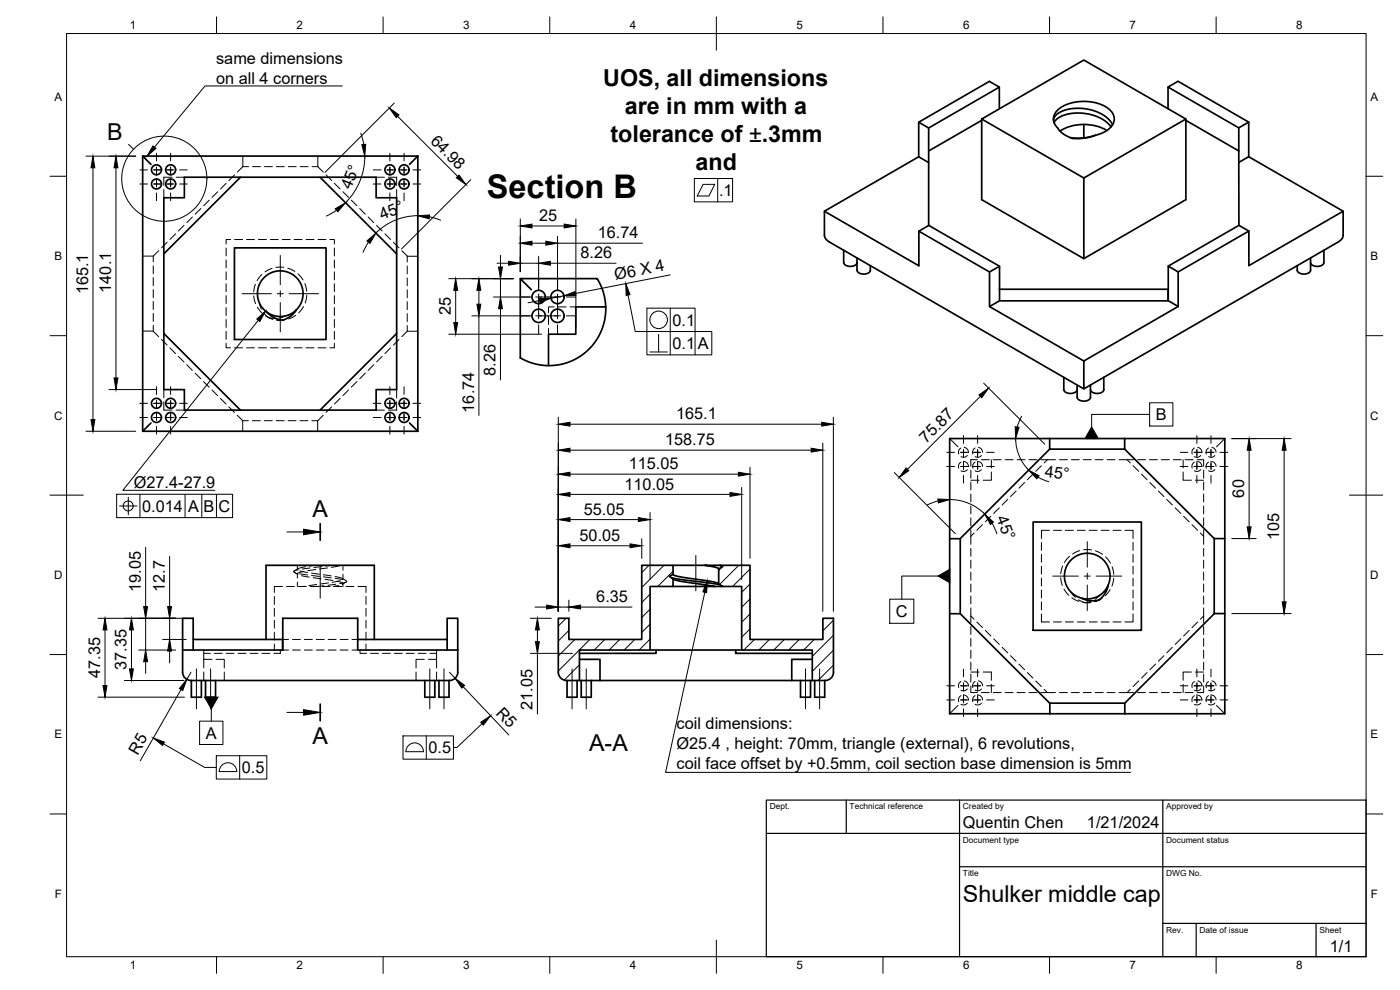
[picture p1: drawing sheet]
<svg xmlns="http://www.w3.org/2000/svg" width="420mm" height="297mm" viewBox="0 0 420 297" stroke-linecap="round" stroke-linejoin="round" font-family="sans-serif">
<!-- layer: Hidden -->
<g fill="none" stroke="#000" stroke-width=".3">
<path d="M49.2 56.9v2.4M51.6 53.2h-2.4v2.5M52.9 53.2h2.4M65.3 57.5l-1.7 1.7M67.9 55l-1.7 1.7M70.4 52.5l-1.7 1.7M72.9 50l-1.7 1.6M72.9 50h1.7M72.9 46.8v3.2M75.8 50h2.4M79.4 50h2.3M82.9 50h2.4"/>
<path d="M86.5 50h2.4M90.1 50h2.4M93.7 50h1.7M95.4 46.8v3.2M95.4 50l1.6 1.6M97.9 52.5l1.6 1.7M100.4 55l1.7 1.7M102.9 57.5l1.7 1.7M112.9 53.2h2.5M116.6 53.2h2.4v2.5M119 56.9v2.4M42.8 76.8h3.2"/>
<path d="M46 76.8v1.8M46 79.7v2.4M47.6 75.2l-1.6 1.6M50.2 72.7l-1.7 1.7M52.7 70.2l-1.7 1.6M55.2 67.6l-1.7 1.7M57.7 65.1l-1.6 1.7M60.3 62.6l-1.7 1.7M62.8 60.1l-1.7 1.6M67.9 74.4v2.4M67.9 78v2.4M69.2 71.9h-1.3v1.3"/>
<path d="M70.4 71.9h2.4M74 71.9h2.4M77.6 71.9h2.3M81.1 71.9h2.4M84.7 71.9h2.4M88.3 71.9h2.4M91.8 71.9h2.4M95.4 71.9h2.4M99 71.9h1.4v1.3M100.4 74.4v2.4M100.4 78v2.4M105.4 60.1l1.7 1.6"/>
<path d="M107.9 62.6l1.7 1.7M110.5 65.1l1.7 1.7M113 67.6l1.7 1.7M115.5 70.2l1.7 1.6M118.1 72.7l1.6 1.7M120.6 75.2l1.6 1.7h3.2M122.2 76.9v1.7M122.2 79.8v2.4M42.8 99.3h3.2l1.6 1.7M46 83.3v2.4M46 86.9v2.4M46 90.5v2.3"/>
<path d="M46 94.1v2.3M46 97.6v1.7M67.9 81.6v2.4M67.9 85.1v2.4M67.9 88.7v2.4M67.9 92.3v2.4M67.9 95.8v2.4M67.9 99.4v2.4M76.2 88.8l.5 2.3M76.6 85.3l-.5 2.3M77.2 92.2l1.5 1.8M77.8 90.8l.7 2"/>
<path d="M78.6 82.3l-1.4 1.9M79.1 93.8l1.4 1.4M79.7 94.7l2.1 1M80.5 95.2l1.4 .6M80.5 95.2l2.1 .3M81.7 80.5l-2.2 1.1M83 96l1.8 .1M85.2 80.2h-2.4M85.4 96h-2.3M85.7 94.8l-1.9 .6M86.4 80.5l2.1 1M88.7 94.6l-2.1 1.1"/>
<path d="M89.5 82.2l1.5 1.8M91.1 92l-1.5 1.9M91.5 85.1l.6 2.3M92.1 88.6l-.5 2.3M100.4 81.6v2.4M100.4 85.1v2.4M100.4 88.7v2.4M100.4 92.3v2.4M100.4 95.8v2.4M100.4 99.4v2.4M122.2 83.4v2.4M122.2 86.9v2.4"/>
<path d="M122.2 90.5v2.4M122.2 94.1v2.4M122.2 97.7v1.7M122.2 99.4h3.2M122.2 99.4l-1.6 1.6M164.6 95v2.4M164.6 98.6v1.7M166.3 92.1h-1.7v1.7M167.5 92.1h2.4M171.1 92.1h1.7M48.5 101.9l1.6 1.6M49.2 116.9v2.5"/>
<path d="M51 104.4l1.7 1.7M53.5 106.9l1.7 1.7M56 109.4l1.7 1.7M58.6 112l1.7 1.7M61.1 114.5l1.7 1.7M63.6 117l1.7 1.7M66.1 119.5l1.7 1.7M67.9 103v1.4h1.3M70.4 104.4h2.4M74 104.4h2.4M77.6 104.4h2.3M81.1 104.4h2.4"/>
<path d="M84.7 104.4h2.4M88.3 104.4h2.4M91.8 104.4h2.4M95.4 104.4h2.4M100.4 103v1.4h-1.4M102.1 119.5l-1.7 1.7M104.6 117l-1.7 1.7M107.1 114.5l-1.7 1.7M109.6 112l-1.7 1.7M112.2 109.4l-1.7 1.7M114.7 106.9l-1.7 1.7M117.2 104.4l-1.7 1.7"/>
<path d="M119 116.9v2.5M119.7 101.9l-1.6 1.6M49.2 120.6v2.4h2.4M52.9 123h2.4M68.7 122.1l1.7 1.6M71.2 124.6l1.6 1.6M72.8 126.2h1.7M72.8 126.2v3.2M75.7 126.2h2.4M79.3 126.2h2.4M82.9 126.2h2.4M86.5 126.2h2.3"/>
<path d="M90 126.2h2.4M93.6 126.2h1.7M95.4 126.2l-.1 3.2M97 124.6l-1.6 1.6M99.5 122.1l-1.6 1.6M112.9 123h2.5M119 120.6v2.4h-2.4M285 131.6l2.5 2.5M288.4 134.4a1.46 1.46 0 0 0-.7 1.8M288.4 138.6a1.48 1.48 0 0 0-.7 1.9M289.4 134.2a1.48 1.48 0 0 1 1.2 1.5M289.4 138.5a1.52 1.52 0 0 1 1.2 1.5"/>
<path d="M290.3 136.7a1.51 1.51 0 0 1-1.9 .3M292.6 134.4a1.53 1.53 0 0 0-.6 1.8M292.6 138.6a1.55 1.55 0 0 0-.6 1.9M293.3 137.9h-1.9v2M293.6 134.2a1.48 1.48 0 0 1 1.3 1.5M293.6 138.5a1.52 1.52 0 0 1 1.3 1.5M294.5 137.9h2.4M294.5 136.7a1.49 1.49 0 0 1-1.8 .3M297.5 137.9v2.5M298.1 137.9h2.4M301.7 137.9h2.3M305.2 137.9h2.4"/>
<path d="M308.8 137.9h2.4M312.4 137.9h4.4M312.5 139.7l-1.6 1.7M314.3 137.9l-.9 1M318 137.9h2.3M321.5 137.9h2.4M325.1 137.9h2.4M328.7 137.9h2.4M332.3 137.9h2.3M335.8 137.9h4.4M338.2 137.9l1 1M340.1 139.7l1.6 1.7"/>
<path d="M341.4 137.9h2.4M345 137.9h2.3M348.6 137.9h2.3M352.1 137.9h2.4M355.1 137.9v2.5M355.7 137.9h2.4M358.5 134.4a1.46 1.46 0 0 0-.7 1.8M358.5 138.6a1.48 1.48 0 0 0-.7 1.9M359.3 137.9h1.9v2M359.5 134.2a1.43 1.43 0 0 1 1.2 1.5M359.5 138.5a1.47 1.47 0 0 1 1.2 1.5M360.4 136.7a1.51 1.51 0 0 1-1.9 .3"/>
<path d="M362.7 138.6a1.5 1.5 0 0 0-.6 1.9M362.7 134.4a1.48 1.48 0 0 0-.6 1.8M363.7 138.5a1.52 1.52 0 0 1 1.3 1.5M363.7 134.2a1.48 1.48 0 0 1 1.3 1.5M364.6 136.7a1.47 1.47 0 0 1-1.9 .3M367.6 131.6l-2.5 2.5M290.3 140.9a1.47 1.47 0 0 1-1.9 .4M291.4 141.1v2.4M291.4 144.7v2.3M291.4 148.2v2.4M291.4 151.8v2.4M291.4 155.4v2.4"/>
<path d="M291.4 158.9v4.4M291.4 144.1h2.4M292.3 159.9l-.9 1M294.5 140.9a1.45 1.45 0 0 1-1.8 .4M294.9 157.4l-1.7 1.7M297.4 154.9l-1.7 1.7M297.5 141.6v2.5h-2.5M299.9 152.4l-1.7 1.7M302.4 149.8l-1.6 1.7M304.9 147.3l-1.6 1.7M307.5 144.8l-1.7 1.7M310 142.3l-1.7 1.6"/>
<path d="M315 159.1h-2.5v2.5M316.2 159.1h2.4M319.7 159.1h2.4M323.3 159.1h2.4M326.9 159.1h2.4M330.5 159.1h2.3M334 159.1h2.4M337.6 159.1h2.4v2.5M342.6 142.3l1.7 1.6M345.1 144.8l1.7 1.7M347.6 147.3l1.7 1.7M350.2 149.8l1.6 1.7"/>
<path d="M352.7 152.4l1.7 1.7M355.1 141.6v2.5h2.4M355.2 154.9l1.7 1.7M357.7 157.4l1.7 1.7M358.8 144.1h2.4M360.4 140.9a1.47 1.47 0 0 1-1.9 .4M361.2 158.9v2l-.9-1M361.2 141.1v2.4M361.2 144.7v2.3M361.2 148.2v2.4M361.2 151.8v2.4M361.2 155.4v2.4"/>
<path d="M364.6 140.9a1.44 1.44 0 0 1-1.9 .4M82.3 179v2.3M84.8 176h-2.5v1.8M86 176h2.3M88.3 171.7l1.1 .7M89.2 169.6v1.3M89.2 172.2v1.3M89.2 174.7v1.3M89.5 170.9l-1.4 .6 .7 .4M89.5 176h2.4M90 172.2l2.3 .3M90 171.3l2.3 .5"/>
<path d="M90.5 172.7l2.3 .5M91.2 171.4l-1.7 .5-.3 .2 .2 .2M91.5 175.9l-.3 .1M91.7 170l-2 .5-1.4 .8M93 170.4l-2.3 .3M93.1 176h2.4M93.5 172.7l2.4 .2M93.5 172l2.3 .3M94 173.3l2.4 .4M94.5 169.6l-1.6 .2M94.7 170.9l-2.3 .3M95 175.4l-2.3 .3"/>
<path d="M96.6 170l-2.4 .3M96.7 176h2.4M97 172.5l2.4 .3M97 173.1l2.4 .3M97.2 175.8l-1.8 .2M97.5 173.8l2.4 .4M98.3 170.4l-2.4 .3M98.6 174.9l-2.4 .3M99.7 169.6l-1.9 .2M100.2 176h2.4M100.6 173l2.2 .6M100.6 173.5l2.3 .4"/>
<path d="M100.8 175.3l-2.4 .3M101.1 174.4l1.6 .4 .2 .2-.2 .3M101.6 175.7l-1.6 .3M101.8 169.8l-2.4 .4M102.1 174.3l-2.3 .4M102.8 173.6l1.1 .7M102.9 169.6v1.5M102.9 172.3v1.5M102.9 175.1v.9M103.8 176h2.4M103.9 174.6l-1.1 .7M104 174.4l-.3 .3-1.8 .4"/>
<path d="M107.4 176h2.4v1.8M109.8 179v2.3M291.4 164.5v2.4M291.4 168.1v2.4M291.4 171.7v2.4M291.4 175.2v2.4M291.4 178.8v2.4M312.5 162.7v2.4M312.5 166.3v2.4M312.5 169.9v2.4M312.5 173.5v2.3M312.5 177v2.4"/>
<path d="M318.3 173.3l.5 2.3M318.9 169.8l-.6 2.3M319.3 176.7l1.5 1.9M321 166.9l-1.6 1.9M321.4 177.7l1.3 1.5M321.7 179.4l2.1 1M323.7 180l1.9 .8M324 165.2l-2.1 1M325.2 165h2.4M328.7 165.3l2.2 1M329.9 180l-1.4 .5M330.2 178.5l-1.6 1.3"/>
<path d="M330.7 179.5l-2.1 1M331.8 167.1l1.4 1.9M333.2 176.9l-1.5 1.9M333.8 170l.5 2.3M334.2 173.5l-.5 2.3M340 162.7v2.4M340 166.3v2.4M340 169.9v2.4M340 173.5v2.3M340 177v2.4M361.2 160.9v2.4M361.2 164.5v2.4"/>
<path d="M361.2 168.1v2.4M361.2 171.7v2.4M361.2 175.2v2.4M361.2 178.8v2.4M61.2 195v1h1.9M61.2 196v1.8h2.4M61.2 197.8v2.6M64.3 196h2.4M64.8 197.8h2.5v2.6M67.9 196h2.4M71.5 196h2.3M75 196h2.4"/>
<path d="M78.6 196h2.4M82.3 182.5v2.4M82.3 186.1v2.4M82.3 189.7v2.4M82.3 193.2v1.8M84.1 195v1h-1.9M84.8 189.3v2.6M84.9 191.9h1.7M84.9 195h1.7M84.9 185.5l-.1 2.6M87.8 191.9h2.3M87.8 195h2.3"/>
<path d="M91.4 191.9h2.3M91.4 195h2.3M94.9 191.9h2.4M94.9 195h2.4M98.5 191.9h2.4M98.5 195h2.4M102.1 191.9h2.4M102.1 195h2.4M105.6 191.9h1.8M105.6 195h1.8M107.3 185.5v2.6M107.3 189.3v5.7"/>
<path d="M108 195v1h2M109.8 182.5v2.4M109.8 186.1v2.4M109.8 189.7v2.4M109.8 193.2v1.8M111.2 196h2.4M114.8 196h2.3M118.3 196h2.4M121.9 196h2.4M125.5 196h2.4M127.3 197.8h-2.4v2.6M128.5 197.8h2.5"/>
<path d="M129.1 196h1.9M131 196v4.4M131 195v1M291.4 184.8l.9 1M291.4 182.4v4.4M291.4 188v2.4M291.4 191.5v2.4M291.4 195.1v2.4M291.4 198.7v2.4M293.2 186.6l1.7 1.7M295.7 189.2l1.7 1.6M298.2 191.7l1.7 1.7"/>
<path d="M300.8 194.2l1.6 1.7M303.3 196.7l1.6 1.7M305.8 199.2l1.7 1.7M312.5 180.6v2.4M312.5 184.2v2.4h2.5M316.2 186.6h2.4M319.7 186.6h2.4M323.3 186.6h2.4M325 180.7l2.3 .1M326.9 186.6h2.4M327.4 180.8h-1.8M327.6 180.3l-2 .5"/>
<path d="M330.5 186.6h2.3M334 186.6h2.4M340 184.2v2.4h-2.4M340 180.6v2.4M346.8 199.2l-1.7 1.7M349.3 196.7l-1.7 1.7M351.8 194.2l-1.6 1.7M354.4 191.7l-1.7 1.7M356.9 189.2l-1.7 1.6M359.4 186.6l-1.7 1.7M361.2 182.4v4.4M361.2 188v2.4"/>
<path d="M361.2 191.5v2.4M361.2 195.1v2.4M361.2 198.7v2.4M361.2 184.8l-.9 1M61.2 201.6v2.6M67.3 201.6v2.6M124.9 201.6v2.6M131 201.6v2.6M287.5 211.7l-2.5 2.5M288.4 204.5a1.46 1.46 0 0 0-.7 1.8M288.4 208.7a1.45 1.45 0 0 0-.7 1.8M289.4 204.3a1.48 1.48 0 0 1 1.2 1.5"/>
<path d="M289.4 208.5a1.52 1.52 0 0 1 1.2 1.5M290.3 206.7a1.51 1.51 0 0 1-1.9 .4M290.3 211a1.47 1.47 0 0 1-1.9 .3M291.4 205.8v2h1.9M291.4 202.3v2.3M291.4 201.6h2.4M292.6 208.7a1.51 1.51 0 0 0-.6 1.8M292.6 204.5a1.53 1.53 0 0 0-.6 1.8M293.6 208.5a1.52 1.52 0 0 1 1.3 1.5M293.6 204.3a1.48 1.48 0 0 1 1.3 1.5M294.5 207.8h2.4M294.5 211a1.45 1.45 0 0 1-1.8 .3"/>
<path d="M294.5 206.7a1.49 1.49 0 0 1-1.8 .4M295 201.6h2.5v2.5M297.5 205.3v2.5M298.1 207.8h2.4M301.7 207.8h2.3M305.2 207.8h2.4M308.3 201.8l1.7 1.7M308.8 207.8h2.4M310.9 204.3l1.6 1.7M312.4 207.8h4.4M313.4 206.8l.9 1M318 207.8h2.3"/>
<path d="M321.5 207.8h2.4M325.1 207.8h2.4M328.7 207.8h2.4M332.3 207.8h2.3M335.8 207.8h4.4M339.2 206.8l-1 1M341.4 207.8h2.4M341.7 204.3l-1.6 1.7M344.3 201.8l-1.7 1.7M345 207.8h2.3M348.6 207.8h2.3M352.1 207.8h2.4"/>
<path d="M355.1 205.3v2.5M355.7 207.8h2.4M357.5 201.6h-2.4v2.5M358.5 204.5a1.46 1.46 0 0 0-.7 1.8M358.5 208.7a1.45 1.45 0 0 0-.7 1.8M358.8 201.6h2.4M359.5 204.3a1.43 1.43 0 0 1 1.2 1.5M359.5 208.5a1.47 1.47 0 0 1 1.2 1.5M360.4 206.7a1.51 1.51 0 0 1-1.9 .4M360.4 211a1.47 1.47 0 0 1-1.9 .3M361.2 205.8v2h-1.9M361.2 202.3v2.3"/>
<path d="M362.7 208.7a1.47 1.47 0 0 0-.6 1.8M362.7 204.5a1.48 1.48 0 0 0-.6 1.8M363.7 208.5a1.52 1.52 0 0 1 1.3 1.5M363.7 204.3a1.48 1.48 0 0 1 1.3 1.5M364.6 211a1.44 1.44 0 0 1-1.9 .3M364.6 206.7a1.47 1.47 0 0 1-1.9 .4M365.1 211.7l2.5 2.5"/>
</g>
<!-- layer: Visible -->
<g fill="none" stroke="#000" stroke-width=".51">
<path d="M294.6 35.7v24.2l30.7 17.7 30.6-17.7v-24.2M294.6 36.1l-15.9 9.2v22.4M294.6 35.7l30.7-17.7 30.6 17.7-30.6 17.7zM299.9 32.6v-6.5l-3-1.7-21.2 12.3M299.9 26.1l-21.2 12.3M316.1 36l.3-.8 .7-.9 1.9-1 2.8-.7 3.1-.1 3.1 .6 2.9 1.3 2 1.5 1 1.5M316.3 36.8l1.1-1.3 1.7-.9 3-.6 2.5-.1 3.3 .6 2.1 .8 2.1 1.3 1.3 1.5M317.5 38.5l1.8 1.9 2.7 1.2 3.5-.2 3.2-.8-3.3 .8-2.4 .1-1.8-.2M317.5 38.5a3.6 3.6 0 0 1 .6-6.1 13.4 13.4 0 0 1 15.1 .7 3.6 3.6 0 0 1-.6 5.8l-1.8 1-2.1 .7M325.3 37.3v4.1M332.2 39.2a13.9 13.9 0 0 0-14.1 .1M350.5 32.6v-6.5l3-1.7 21.3 12.2"/>
<path d="M350.5 26.1l21.3 12.3M355.9 36.1l15.9 9.2M374.8 36.6l-3 1.8v6.9M374.8 36.6v10.4l-3 1.7M42.8 46.8l2.5 2.5M42.8 46.8v82.6M42.8 46.8h82.6M55.3 53.2h57.6v6.1h6.1v57.6h-6.1v6.1h-57.6v-6.1h-6.1v-57.6h6.1zM72.2 53.2l-23 23M96.1 53.2l22.9 23M125.4 46.8l-2.5 2.5M125.4 46.8v82.6"/>
<path d="M275.7 47l-28.3 16.4v7.2l.3 .9 1.1 1 76.5 44.2 76.9-44.5 .7-.7 .2-.9v-7.2l-28.3 16.3v-10.4l-3-1.7M278.7 45.3v-6.9l-3-1.7v10.3l3 1.8M325.3 53.4v24.2M371.8 45.3v22.3M374.8 47l28.3 16.4M70.4 74.4h27.5v27.5h-27.5zM247.4 63.4l28.4 16.3v-10.3l2.9-1.8 21.3 12.3M253.2 75.1v3.7a2.31 2.31 0 0 0 4 0M257.2 77.4v3.7a2.31 2.31 0 0 0 4 0M261.2 79.7v1.4M275.8 69.4l21.2 12.2M350.6 79.8l3 1.8v10.4l-3-1.8z"/>
<path d="M371.8 67.6l-21.2 12.2M374.8 69.3l-21.2 12.3M393.3 77.4v3.7a2.31 2.31 0 0 1-4 0v-1.4M397.3 75.1v3.7a2.31 2.31 0 0 1-4 0M80.2 93.7l2.4 1.1 2.1 .1 2.6-.7 1.7-1.3-1.2 1.4-1.1 1a4.4 4.4 0 0 1-5.4-.6zM89 92.9a6.8 6.8 0 0 0-.4-9.9 6.8 6.8 0 0 0-9.9 .9 6.8 6.8 0 0 0 1.5 9.8M156.1 83.6v23.8l2.1 1a17.1 17.1 0 0 0 19.5-4.7 17.1 17.1 0 0 0 1.6-20l-23.2-.1 3.4 3.3M181.8 92.1h-9v8.2h-8.2v9.4M297 81.6l3-1.7v10.4l-3 1.7zM297 92l28.3 16.3M300 90.3h50.5M350.5 86.8l.1 3.4"/>
<path d="M350.6 86.8h-50.6M353.6 92l-28.3 16.3v8.4M49.2 100.1l23 22.9M119 100.1l-22.9 22.9M319.3 113.2v3.7a2.31 2.31 0 0 0 4 0M323.3 115.5v3.7M327.3 115.5v3.7a2.31 2.31 0 0 1-4 0M331.3 113.2v3.7a2.31 2.31 0 0 1-4 0M42.8 129.4h82.6M45.3 126.9l-2.5 2.5M122.9 126.9l2.5 2.5M315 134.8l-26.8 26.8"/>
<path d="M315 131.6v3.2M315 134.8h22.5M337.5 134.8l26.9 26.8M337.5 131.6v3.2M310 156.6h32.5v32.5h-32.5zM201.5 173.3l14.7 2.2M202 172.3l.5 .4 2.1 .5 9.6 1.4 1.5 .6M202 173.6l.5 .4 1.8 .4 10.2 1.6h-12.5M202 169.6h9.5M214.5 176h2.2M216 169.6h.1M216.2 169.7l-4.7-.1 3.2 .6 1 .5"/>
<path d="M285 161.6v52.6h82.6v-30.1M285 161.6v-30h82.6v52.5M285 161.6h3.2M288.2 161.6v22.5M324.7 179.5l2.6 .1 2.1-.6 1.9-1.5 1.3-1.9-1 2.5-1.7 1.9-2.7 .2zM332.6 175.5a6.8 6.8 0 0 0-4-9.1 6.8 6.8 0 0 0-8.9 4.5 6.8 6.8 0 0 0 5 8.6M364.4 161.6h3.2M364.4 161.6v22.5M54.8 195v-9.5h3.2v9.5M54.8 195v6.7a2.51 2.51 0 0 0 2.5 2.5h77.6a2.51 2.51 0 0 0 2.5-2.5v-6.7M54.8 195h30.1v-9.5h22.5v9.5h30M58 191.9h26.9"/>
<path d="M79.8 191.9v-22.3h32.5v22.3M84.8 191.9v3.1M107.4 191.9h26.8M134.2 195v-9.5h3.2v9.5M167.6 185.5h3.1v6.4h21.9v-22.3h9.4v2.7l-1.1 .7 1.1 .6v2.4h-6.9v19h-21.2v9.2h-3.8a2.51 2.51 0 0 1-2.5-2.5zM173.9 197.8h6.2v6.4M195.1 195h27.5M196.9 195v1h-23M220.8 195v1h23M243.8 197.8h-6.2v6.4M285 184.1h3.2M288.2 184.1l26.9 26.9"/>
<path d="M364.4 184.1l-26.8 26.9M364.4 184.1h3.2M57.4 204.2v5h3v-5M61.7 204.2v5h3v-5M127.5 204.2v5h3v-5M131.7 204.2v5h3v-5M170.2 204.2v5h3v-5M173.9 204.2h69.9M174.4 204.2v5h3v-5M240.2 204.2v5h3v-5M244.5 204.2v5h3v-5M247.6 204.2h-3.8v-9.2h-21.2v-19h-5.9l.1-.1-1.1-.7v-4.5l1.1-.6-.7-.5h9v22.3h21.9v-6.4h3.1v16.2a2.47 2.47 0 0 1-2.5 2.5"/>
<path d="M315.1 211v3.2M315.1 211h22.5M337.6 211v3.2"/>
<circle cx="47" cy="55.2" r="1.49"/>
<circle cx="47" cy="50.9" r="1.49"/>
<circle cx="51.2" cy="50.9" r="1.49"/>
<circle cx="51.2" cy="55.2" r="1.49"/>
<circle cx="117" cy="50.9" r="1.49"/>
<circle cx="117" cy="55.2" r="1.49"/>
<circle cx="121.3" cy="55.2" r="1.49"/>
<circle cx="121.3" cy="50.9" r="1.49"/>
<circle cx="161.7" cy="94.8" r="2"/>
<circle cx="161.7" cy="89.1" r="2"/>
<circle cx="167.3" cy="94.8" r="2"/>
<circle cx="167.3" cy="89.1" r="2"/>
<circle cx="47" cy="121" r="1.49"/>
<circle cx="47" cy="125.3" r="1.49"/>
<circle cx="51.2" cy="121" r="1.49"/>
<circle cx="51.2" cy="125.3" r="1.49"/>
<circle cx="117" cy="121" r="1.49"/>
<circle cx="117" cy="125.3" r="1.49"/>
<circle cx="121.3" cy="121" r="1.49"/>
<circle cx="121.3" cy="125.3" r="1.49"/>
</g>
<!-- layer: BORDER -->
<g fill="none" stroke="#000" stroke-width=".3">
<path d="M20 10.1h390v276.9h-390zM65 5.1v5M115 5.1v5M165 5.1v5M215 5.1v10M265 5.1v5M315 5.1v5M365 5.1v5M15 52.9h5M410 52.9h5M15 100.7h5M410 100.7h5"/>
<path d="M15 148.6h10M405 148.6h10M15 196.4h5M410 196.4h5M15 244.2h5M410 244.2h5M65 287v5M115 287v5M165 287v5M215 282.1v9.9M265 287v5M315 287v5"/>
<path d="M365 287v5"/>
</g>
<!-- layer: TITLEBLOCK -->
<path d="M230 240.1h180v46.9h-180zM230 250h180M254 240.1v9.9M288 240.1v46.9M349 240.1v46.9M288 260.1h122M349 277.1h61M359 277.1v9.9M395 277.1v9.9" fill="none" stroke="#000" stroke-width=".36"/>
<!-- layer: Smart Centers -->
<g fill="none" stroke="#000" stroke-width=".3">
<path d="M42 51h2.3M42 55.2h2.3M46.1 51h2.4M46.1 55.2h2.4M47 46v2.3M47 50.1v2.4M47 53.7v2.4M47 57.9v2.3M49.6 51h2.5M49.6 55.2h2.5M51.2 46v2.3M51.2 50.1v2.4"/>
<path d="M51.2 53.7v2.4M51.2 57.9v2.3M53.9 51h2.3M53.9 55.2h2.3M112 51h2.3M112 55.2h2.3M116.1 51h2.5M116.1 55.2h2.5M117 46v2.3M117 50.1v2.4M117 53.7v2.4M117 57.9v2.3"/>
<path d="M119.7 51h2.5M119.7 55.2h2.5M121.3 46v2.3M121.3 50.1v2.4M121.3 53.7v2.4M121.3 57.9v2.3M123.9 51h2.4M123.9 55.2h2.4M84.1 76.7v8.7M72.6 88.1h8.8M83.2 88.1h1.8M84.1 87.2v1.8"/>
<path d="M84.1 90.8v8.8M86.8 88.1h8.8M156.1 89.1h2.9M156.1 94.8h2.9M160.8 89.1h7.4M160.8 94.8h7.4M161.6 83.6v2.8M161.6 88.2v7.5M161.6 97.5v2.8M167.3 83.6v2.8M167.3 88.2v7.5M167.3 97.5v2.8"/>
<path d="M170 89.1h2.8M170 94.8h2.8M47 116v2.3M51.2 116v2.3M117 116v2.3M121.3 116v2.3M42 121h2.3M42 125.3h2.3M46.1 121h2.4M46.1 125.3h2.4M47 120.1v2.5M47 123.7v2.5"/>
<path d="M47 127.9v2.4M49.6 121h2.5M49.6 125.3h2.5M51.2 120.1v2.5M51.2 123.7v2.5M51.2 127.9v2.4M53.9 121h2.3M53.9 125.3h2.3M112 121h2.3M112 125.3h2.3M116.1 121h2.5M116.1 125.3h2.5"/>
<path d="M117 120.1v2.5M117 123.7v2.5M117 127.9v2.4M119.7 121h2.5M119.7 125.3h2.5M121.3 120.1v2.5M121.3 123.7v2.5M121.3 127.9v2.4M123.9 121h2.4M123.9 125.3h2.4M284.1 135.7h2.4M284.1 140h2.4"/>
<path d="M288.3 135.7h2.4M288.3 140h2.4M289.2 130.7v2.3M289.2 134.8v2.5M289.2 138.4v2.5M291.8 135.7h2.5M291.8 140h2.5M293.4 130.7v2.3M293.4 134.8v2.5M293.4 138.4v2.5M296.1 135.7h2.3M296.1 140h2.3"/>
<path d="M354.2 135.7h2.3M354.2 140h2.3M358.3 135.7h2.5M358.3 140h2.5M359.2 130.7v2.3M359.2 134.8v2.5M359.2 138.4v2.5M361.9 135.7h2.4M361.9 140h2.4M363.4 130.7v2.3M363.4 134.8v2.5M363.4 138.4v2.5"/>
<path d="M366.1 135.7h2.3M366.1 140h2.3M289.2 142.6v2.4M293.4 142.6v2.4M359.2 142.6v2.4M363.4 142.6v2.4M96.1 170.1v9.4M208.8 166.7v10.6M316 172.9h7.6M325.4 172.9h1.8M326.3 162.5v7.7M326.3 172v1.8"/>
<path d="M326.3 175.5v7.7M329 172.9h7.7M58.9 200.7v12M63.2 200.7v12M129 200.7v12M133.2 200.7v12M171.7 200.7v12M175.9 200.7v12M241.7 200.7v12M246 200.7v12M284.1 205.8h2.4M284.1 210h2.4"/>
<path d="M288.3 205.8h2.4M288.3 210h2.4M289.2 200.8v2.3M289.2 204.9v2.4M289.2 208.4v2.5M289.2 212.7v2.3M291.8 205.8h2.5M291.8 210h2.5M293.4 200.8v2.3M293.4 204.9v2.4M293.4 208.4v2.5M293.4 212.7v2.3"/>
<path d="M296.1 205.8h2.3M296.1 210h2.3M354.2 205.8h2.3M354.2 210h2.3M358.3 205.8h2.5M358.3 210h2.5M359.2 200.8v2.3M359.2 204.9v2.4M359.2 208.4v2.5M359.2 212.7v2.3M361.9 205.8h2.4M361.9 210h2.4"/>
<path d="M363.4 200.8v2.3M363.4 204.9v2.4M363.4 208.4v2.5M363.4 212.7v2.3M366.1 205.8h2.3M366.1 210h2.3"/>
</g>
<!-- layer: FD_Dimensions -->
<g fill="none" stroke="#000" stroke-width=".3">
<path d="M108.3 40l.9 3.4M118.3 30.9l-20.8 20.8M119.3 34.9l18.1 18M25.8 46.8h14.9M27.9 50.3v75.6M34.8 50.3v63.1M109.5 46.8a19.8 19.8 0 0 1-5.8 14M141.3 53.9l-20.8 20.8M101 63.1l-3 1.7M110.6 72.6l-1.6 3.1M125.4 64.7a17.8 17.8 0 0 0-12.6 5.2M128.9 65.1l3.3 1"/>
<path d="M149.2 79h3.5M150.2 76.6v3.5M156.1 65.7v15.8M156.1 79h5.5M159.7 73h4.1M159.7 67.8h9.6M161.6 76.9v10.1M165.2 79h19.7M167.3 70.9v16.1M167.3 73h25.5M172.8 65.7v32.5M134.7 83.6h19.4"/>
<path d="M136.8 87.1v9.7M141.6 94.8h18M143.7 87.1v4.2M143.7 94.8v29.9M148.1 89.1h11.5M150.2 83.6v5.5M150.2 92.6v21.4M161.9 90.2l-3.4 .7M169.3 88.7l-3.9 .8M201.1 82.5l-28.4 5.6M32.7 116.9h14.4M134.7 100.3h27.8"/>
<path d="M294.2 118.9l-21.8 21.9M295.2 115l18.3 18.3M25.8 129.4h14.9M167.6 125.2v58.2M171.1 135.1h72.3M171.1 127.3h75.5M246.9 133v50.4M250.1 125.2v58.2M304.8 131.6a13.4 13.4 0 0 0 3.9 9.5M306.6 124.9l-1.3 3.2M369.7 131.6h17.8M374.9 135.1v23"/>
<path d="M385.4 135.1v45.5M171.1 155.9h20.5M171.1 148.3h48M171.1 142.3h50.5M195.1 153.8v20.1M222.6 146.2v27.7M225.1 140.2v27.3M268.4 141.8l18.3 18.3M281.6 150.3l-3.3 1.2M285 149.9a14.9 14.9 0 0 1 10.6 4.3M297.7 157l1.5 3.2M311.5 143.2l3.2 1.3"/>
<path d="M43.7 164.2v17.8M50.9 166.9v15.1M171.1 163.8h18M192.6 161.7v5.8M369.7 161.6h7.3M29.4 185.5h26.5M31.5 189v16.7M39.5 189v11.7M41.6 195h11.1M43.7 185.5v9.5M43.7 198.5v3.5M48.8 191.9h7.1"/>
<path d="M50.9 185.5v6.4M50.9 195.4v3.5M159.2 185.5h6.3M159.2 196h12.6M160.6 182.1h3.5M161.3 189v3.5M161.3 196v18.2M167.6 182.1h3.1M170.7 180.1v3.3M174.2 182.1h15.5M369.7 184.1h17.8M29.4 209.2h26"/>
<path d="M37.3 204.2h17.9M54.3 206.9l-12.2 21.4M57.3 201.7l-1.2 2.1M134.9 201.7l1.7 1.8M139 206l13.7 14.5"/>
</g>
<g fill="#000" stroke="#000" stroke-width=".3">
<path d="M116.8 32.4l2.9 2.1-.8 .8zM27.9 46.8l.6 3.5h-1.2zM34.8 46.8l.6 3.5h-1.2zM108.6 43.4l1.1-.1-.2 3.5zM136.9 53.3l.9-.8 2 2.9zM100.6 62.6l3.1-1.8-2.3 2.7zM110.1 72.3l2.7-2.4-1.8 3.1zM125.4 64.7l3.5-.2-.1 1.2zM152.7 78.4l3.4 .6-3.4 .6zM156.1 73l3.6-.6v1.2zM156.1 67.8l3.6-.6v1.2zM163.8 72.4l3.5 .6-3.5 .6z"/>
<path d="M161.6 79l3.6-.6v1.2zM169.3 67.2l3.5 .6-3.5 .6zM136.8 83.6l.6 3.5h-1.2zM136.2 96.8h1.2l-.6 3.5zM143.7 83.6l.6 3.5h-1.2zM143.1 91.3h1.2l-.6 3.5zM149.6 80.1h1.2l-.6 3.5zM150.2 89.1l.6 3.5h-1.2zM161.8 89.6l3.6-.1-3.4 1.2zM169.3 88.7l3.3-1.2 .2 1.1zM34.2 113.4h1.2l-.6 3.5zM293.8 118.5l2.9-2.1-2.1 2.9z"/>
<path d="M27.3 125.9h1.2l-.6 3.5zM167.6 135.1l3.5-.6v1.1zM167.6 127.3l3.5-.6v1.2zM243.4 134.5l3.5 .6-3.5 .5zM246.6 126.7l3.5 .6-3.5 .6zM304.7 128l1.1 .2-1 3.4zM374.9 131.6l.6 3.5h-1.2zM385.4 131.6l.6 3.5h-1.2zM167.6 155.9l3.5-.6v1.2zM167.6 148.3l3.5-.5v1.1zM167.6 142.3l3.5-.6v1.2zM191.6 155.3l3.5 .6-3.5 .6z"/>
<path d="M219.1 147.8l3.5 .5-3.5 .6zM221.6 141.7l3.5 .6-3.5 .6zM271.9 140.4l.9 .8-2.9 2.1zM281.5 149.7l3.5 .2-3.4 1zM295.5 154.2l2.7 2.4-1 .8zM308.7 141.1l3.1 1.6-.7 1zM374.3 158.1h1.2l-.6 3.5zM167.6 163.8l3.5-.6v1.1zM189.1 163.2l3.5 .6-3.5 .5zM31.5 185.5l.6 3.5h-1.2zM39.5 185.5l.5 3.5h-1.1zM43.7 195l.6 3.5h-1.2z"/>
<path d="M43.1 182h1.2l-.6 3.5zM50.9 191.9l.6 3.5h-1.2zM50.3 182h1.2l-.6 3.5zM161.3 185.5l.6 3.5h-1.2zM160.7 192.5h1.2l-.6 3.5zM164.1 181.6l3.5 .5-3.5 .6zM170.7 182.1l3.5-.5v1.1zM384.8 180.6h1.2l-.6 3.5zM30.9 205.7h1.2l-.6 3.5zM38.9 200.7h1.1l-.5 3.5zM56.1 203.8l-1.3 3.4-1-.6zM136.6 203.5l2.8 2.1-.8 .8z"/>
</g>
<!-- layer: Leaders -->
<path d="M45.9 43.8l.9 .7-2.7 2.3zM77.1 95.7l2.6-2.3-1.7 3.1zM212.3 174.3l-.2 3.5-1.2-.2z" fill="#000" stroke="#000" stroke-width=".3"/>
<path d="M102.7 25.8h-41.2l-15.1 18.3M77.5 96.1l-40.6 51h27.5M211.5 177.7l-11.8 54h139.6" fill="none" stroke="#000" stroke-width=".3"/>
<!-- layer: Hatching -->
<g fill="none" stroke="#000" stroke-width=".3">
<path d="M194.8 169.6l-2.2 2.2M195.1 178.3l-2.5 2.5M199.2 169.6l-6.6 6.7M202 171.4l-4.6 4.6M202 175.9l-.1 .1M217.2 169.6l-1.5 1.6M221.7 169.6l-5.8 5.8M225.1 170.7l-5.3 5.3M225.1 175.2l-2.5 2.5M225.1 179.7l-2.5 2.5M169.9 185.5l-2.3 2.3M170.7 189.2l-3.1 3.1"/>
<path d="M172.5 191.9l-4.9 4.9M173.9 199.5l-4.6 4.6M177 191.9l-9.4 9.4M181.5 191.9l-3.2 3.1M186 191.9l-3.2 3.1M190.5 191.9l-3.2 3.1M195.1 182.8l-2.5 2.5M195.1 187.3l-2.5 2.5M195.1 191.8l-3.3 3.2M225.1 184.2l-2.5 2.5M225.1 188.7l-2.5 2.5M226.4 191.9l-3.2 3.1"/>
<path d="M230.9 191.9l-3.2 3.1M235.4 191.9l-3.2 3.1M239.9 191.9l-3.2 3.1M244.4 191.9l-3.2 3.1M250.1 186.1l-3.2 3.2M250.1 190.6l-6.3 6.4M250.1 195.1l-6.3 6.4M250.1 199.6l-4.6 4.6M173.9 203.9l-.2 .3"/>
</g>
<!-- layer: Section Lines -->
<path d="M96.1 157.1v5M96.1 211.3v5" fill="none" stroke="#000" stroke-width=".51"/>
<path d="M86.1 159.6h5M86.1 213.7h5" fill="none" stroke="#000" stroke-width=".3"/>
<path d="M91.1 158.8l5 .8-5 .9zM91.1 212.9l5 .8-5 .9z" fill="#000" stroke="#000" stroke-width=".3"/>
<!-- layer: Detail Boundary -->
<g fill="none" stroke="#000" stroke-width=".3">
<path d="M38.6 43.3l1.5 1.5"/>
<circle cx="49.3" cy="53.6" r="12.8"/>
</g>
<g fill="none" stroke="#000" stroke-width=".3">
<path d="M208.4 53.6h11.5v7h-11.5zM211 55.3h3.5l-1.7 3.5h-3.5zM215.4 53.6v7M188.5 88.5l2.1 11h23v7h-19.5v-14h14.5v14M201.1 92.5v14M195 105.6h5.3M197.7 100.3v5.3M345 124.3h-17.4v3.8M345 120.8h7v7h-7zM35 148.3h34.8v7h-34.8zM35.9 151.8h5.2M38.5 149.2v5.2"/>
<path d="M42 148.3v7M55.5 148.3v7M60.6 148.3v7M65 148.3v7M267 179.8h7.3v7.2h-7.3zM281.5 172.8h-10.9v7M59.9 216.4h7v7h-7zM63.4 212.7v3.7M144.7 217.1l-7.6 7.2h-1M49 223.2l12.4 7.1h3.5M64.9 226.7h15.2v7.1h-15.2zM65.8 231.5a2.64 2.64 0 0 1 2.6-2.6 2.64 2.64 0 0 1 2.7 2.6"/>
<path d="M65.8 231.5h5.2M71.9 226.7v7.1M120.9 220.8h15.2v7h-15.2zM122.4 223.9a2.64 2.64 0 0 1 2.9-.9 2.64 2.64 0 0 1 1.8 2.5h-5.3zM127.9 220.8v7"/>
<circle cx="197.7" cy="96" r="2.64"/>
<circle cx="38.5" cy="151.8" r="1.49"/>
</g>
<path d="M187.8 85.1l1.3 3.3-1.2 .2zM327.6 128.1l2 3.5h-4zM281.5 172.8l3.5-2v4zM61.4 209.2h4l-2 3.5zM144.3 216.7l2.9-2-2.1 2.9zM46 221.4l3.3 1.3-.5 1z" fill="#000" stroke="#000" stroke-width=".3"/>
<text font-size="9.8" x="146.1" y="59.3">Section B</text>
<g font-size="7">
<text x="181" y="25.9">UOS, all dimensions</text>
<text x="187.5" y="34.2">are in mm with a</text>
<text x="32.2" y="42">B</text>
<text x="183.2" y="42.7">tolerance of ±.3mm</text>
<text x="208.8" y="51">and</text>
<text x="93.8" y="155.1">A</text>
<text x="93.8" y="223.3">A</text>
<text x="176.8" y="225.4">A-A</text>
<text x="289" y="270.6">Shulker middle cap</text>
</g>
<g font-size="4.9">
<text x="64.9" y="19.2">same dimensions</text>
<text x="64.9" y="25.1">on all 4 corners</text>
<text x="129" y="42.5" transform="rotate(45 129 42.5)">64.98</text>
<text x="105.3" y="57.2" transform="rotate(-67 105.3 57.2)">45°</text>
<text x="215.8" y="58.8">.1</text>
<text x="114.7" y="66.1" transform="rotate(-23 114.7 66.1)">45°</text>
<text x="161.8" y="66.3">25</text>
<text x="179.4" y="71.5">16.74</text>
<text x="174.2" y="77.5">8.26</text>
<text x="26.4" y="88.4" transform="rotate(-90 26.4 88.4)">165.1</text>
<text x="33.4" y="87.8" transform="rotate(-90 33.4 87.8)">140.1</text>
<text x="184.7" y="84.1" transform="rotate(-11 184.7 84.1)">Ø6 X 4</text>
<text x="135.3" y="94.6" transform="rotate(-90 135.3 94.6)">25</text>
<text x="201.8" y="97.7">0.1</text>
<text x="201.8" y="104.7">0.1</text>
<text x="209.5" y="104.7">A</text>
<text x="148.7" y="112.8" transform="rotate(-90 148.7 112.8)">8.26</text>
<text x="142.3" y="123.8" transform="rotate(-90 142.3 123.8)">16.74</text>
<text x="202.9" y="125.8">165.1</text>
<text x="346.8" y="126.1">B</text>
<text x="199.6" y="133.6">158.75</text>
<text x="277.9" y="133.1" transform="rotate(-45 277.9 133.1)">75.87</text>
<text x="188.7" y="140.8">115.05</text>
<text x="313.4" y="143.1" transform="rotate(6 313.4 143.1)">45°</text>
<text x="40.2" y="146.4">Ø27.4-27.9</text>
<text x="187.4" y="146.9">110.05</text>
<text x="373.4" y="149.3" transform="rotate(-90 373.4 149.3)">60</text>
<text x="42.7" y="153.5">0.014</text>
<text x="56.4" y="153.6">A</text>
<text x="61.1" y="153.6">B</text>
<text x="65.6" y="153.6">C</text>
<text x="175.2" y="154.4">55.05</text>
<text x="298.9" y="155.5" transform="rotate(69 298.9 155.5)">45°</text>
<text x="173.9" y="162.3">50.05</text>
<text x="383.9" y="162.1" transform="rotate(-90 383.9 162.1)">105</text>
<text x="42.2" y="177.6" transform="rotate(-90 42.2 177.6)">19.05</text>
<text x="49.5" y="177.6" transform="rotate(-90 49.5 177.6)">12.7</text>
<text x="179" y="180.7">6.35</text>
<text x="268.8" y="185.2">C</text>
<text x="30.1" y="203.4" transform="rotate(-90 30.1 203.4)">47.35</text>
<text x="38" y="201" transform="rotate(-90 38 201)">37.35</text>
<text x="148.7" y="214.1" transform="rotate(47 148.7 214.1)">R5</text>
<text x="159.8" y="213" transform="rotate(-90 159.8 213)">21.05</text>
<text x="61.8" y="221.6">A</text>
<text x="203.1" y="218.8">coil dimensions:</text>
<text x="41.3" y="226.7" transform="rotate(-60 41.3 226.7)">R5</text>
<text x="128.6" y="226">0.5</text>
<text x="203.1" y="224.8">Ø25.4 , height: 70mm, triangle (external), 6 revolutions,</text>
<text x="72.6" y="232">0.5</text>
<text x="203.1" y="230.7">coil face offset by +0.5mm, coil section base dimension is 5mm</text>
<text x="289" y="248.5">Quentin Chen</text>
<text x="326.2" y="248.5">1/21/2024</text>
<text x="399.1" y="285.7">1/1</text>
</g>
<g font-size="3.5">
<text x="39" y="8.8">1</text>
<text x="89" y="8.8">2</text>
<text x="139" y="8.8">3</text>
<text x="189" y="8.8">4</text>
<text x="239" y="8.8">5</text>
<text x="289" y="8.8">6</text>
<text x="339" y="8.8">7</text>
<text x="389" y="8.8">8</text>
<text x="16.3" y="30.2">A</text>
<text x="411.3" y="30.2">A</text>
<text x="16.3" y="78">B</text>
<text x="411.3" y="78">B</text>
<text x="16.2" y="125.9">C</text>
<text x="411.2" y="125.9">C</text>
<text x="16.2" y="173.7">D</text>
<text x="411.2" y="173.7">D</text>
<text x="16.3" y="221.6">E</text>
<text x="411.3" y="221.6">E</text>
<text x="16.4" y="269.4">F</text>
<text x="411.4" y="269.4">F</text>
<text x="39" y="290.8">1</text>
<text x="89" y="290.8">2</text>
<text x="139" y="290.8">3</text>
<text x="189" y="290.8">4</text>
<text x="239" y="290.8">5</text>
<text x="289" y="290.8">6</text>
<text x="339" y="290.8">7</text>
<text x="389" y="290.8">8</text>
</g>
<g font-size="2.5">
<text x="231" y="242.9">Dept.</text>
<text x="255" y="242.9">Technical reference</text>
<text x="289" y="242.9">Created by</text>
<text x="350" y="242.9">Approved by</text>
<text x="289" y="252.8">Document type</text>
<text x="350" y="252.8">Document status</text>
<text x="289" y="262.9">Title</text>
<text x="350" y="262.9">DWG No.</text>
<text x="350" y="279.9">Rev.</text>
<text x="360" y="279.9">Date of issue</text>
<text x="396" y="279.9">Sheet</text>
</g>
</svg>
